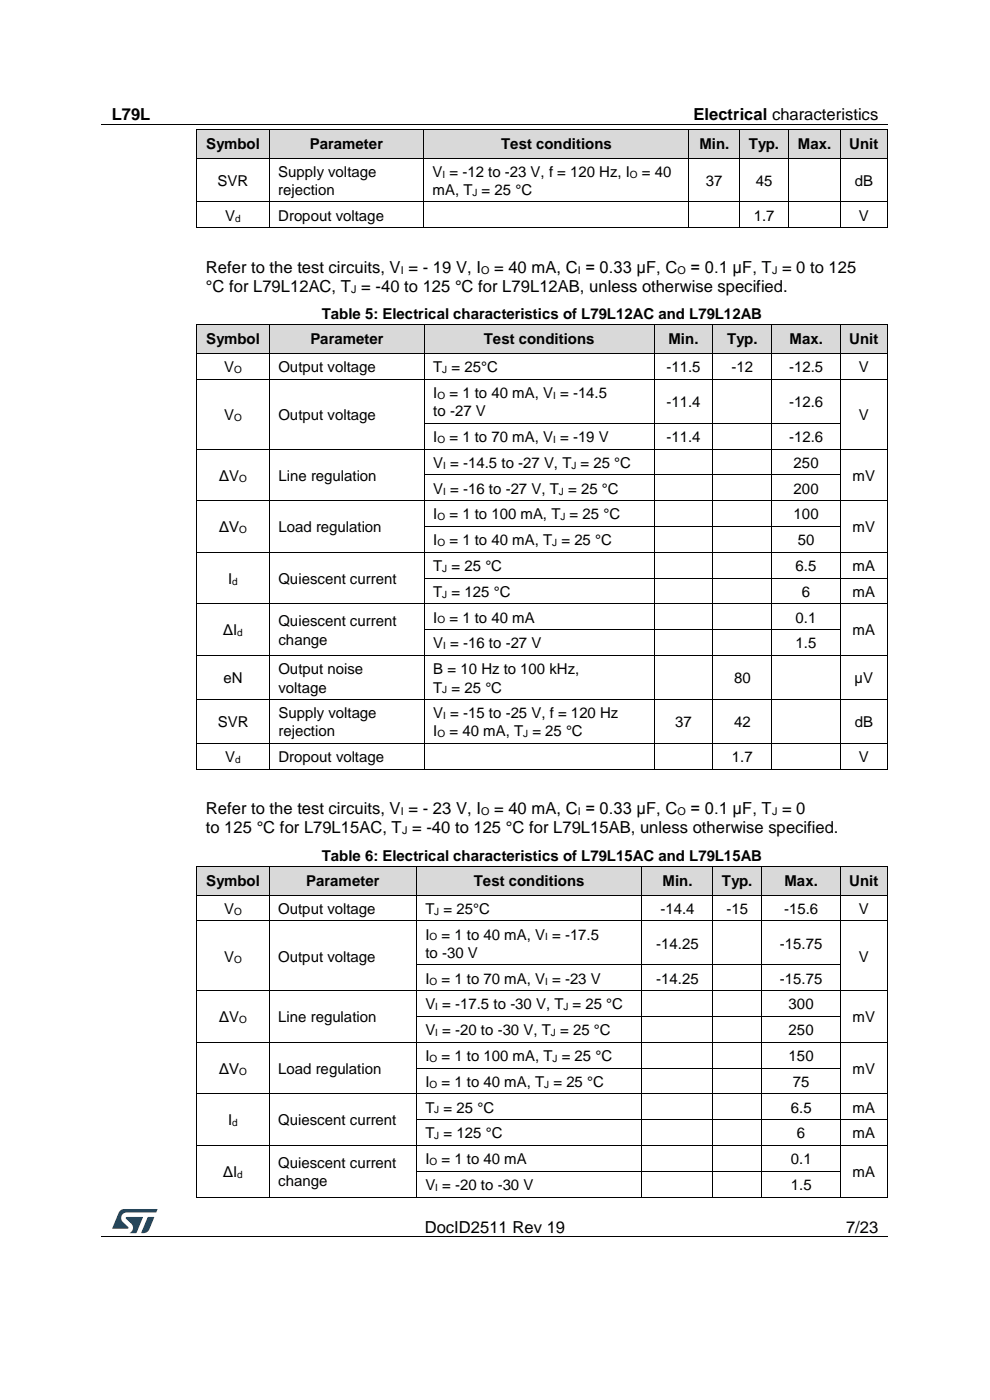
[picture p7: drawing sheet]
<svg xmlns="http://www.w3.org/2000/svg" width="210mm" height="297mm" viewBox="0 0 210 297" stroke-linecap="round" stroke-linejoin="round" font-family="sans-serif">
<path d="M21.5 26.5h166.7M21.5 262.4h166.7" fill="none" stroke="#000" stroke-width=".21"/>
<g fill="#000">
<path d="M104.5 26.4h.2v.1h-.2z" fill-rule="evenodd"/>
<path d="M61.6 262.3h.1v.2h-.1z" fill-rule="evenodd"/>
<path d="M148 262.3h.1v.2h-.1z" fill-rule="evenodd"/>
</g>
<g fill="#005288">
<path d="M25.4 256.9l.6-.4h.4l7 .1-.3 .6h-6.2a1.26 1.26 0 0 0-1.2 1.1 1.26 1.26 0 0 0 .8 1.4l.7 .6v.3l-3.4 .1z"/>
<path d="M31.4 258.2l1.3 .1-1 2.5a1.32 1.32 0 0 1-1.7 .7z"/>
<path d="M26.7 258.2l3.6 .1-1.4 3.3h-1.4a1.35 1.35 0 0 0 .7-1.2 1.35 1.35 0 0 0-.8-1.2l-.7-.6z"/>
</g>
<g fill="#d9d9d9">
<path d="M41.8 27.4h15.3v6.1h-15.3z" fill-rule="evenodd"/>
<path d="M43.7 27.4h11.5v6.1h-11.5z" fill-rule="evenodd"/>
<path d="M57.2 27.4h32.6v6.1h-32.6z" fill-rule="evenodd"/>
<path d="M59 27.4h29v6.1h-29z" fill-rule="evenodd"/>
<path d="M89.9 27.4h56.3v6.1h-56.3z" fill-rule="evenodd"/>
<path d="M91.8 27.4h52.5v6.1h-52.5z" fill-rule="evenodd"/>
<path d="M146.2 27.4h10.7v6.1h-10.7z" fill-rule="evenodd"/>
<path d="M148.1 27.4h6.9v6.1h-6.9z" fill-rule="evenodd"/>
<path d="M157 27.4h10.3v6.1h-10.3z" fill-rule="evenodd"/>
<path d="M158.8 27.4h6.6v6.1h-6.6z" fill-rule="evenodd"/>
<path d="M167.3 27.4h11v6.1h-11z" fill-rule="evenodd"/>
<path d="M169.2 27.4h7.2v6.1h-7.2z" fill-rule="evenodd"/>
<path d="M178.3 27.4h9.9v6.1h-9.9z" fill-rule="evenodd"/>
<path d="M180.2 27.4h6.1v6.1h-6.1z" fill-rule="evenodd"/>
</g>
<g fill="#000">
<path d="M41.7 33.5h.2v.1h-.2z" fill-rule="evenodd"/>
<path d="M41.7 33.5h.2v.1h-.2z" fill-rule="evenodd"/>
<path d="M41.7 27.3l.1 .1z" fill-rule="evenodd"/>
<path d="M41.7 27.3l.1 .1z" fill-rule="evenodd"/>
<path d="M41.9 33.5h.1v.1h-.1z" fill-rule="evenodd"/>
<path d="M57 33.5h.2v.1h-.2z" fill-rule="evenodd"/>
<path d="M57 27.3l.1 .1z" fill-rule="evenodd"/>
<path d="M57.2 33.5h.1v.1h-.1z" fill-rule="evenodd"/>
<path d="M89.8 33.5h.1v.1h-.1z" fill-rule="evenodd"/>
<path d="M89.8 27.3l.1 .1z" fill-rule="evenodd"/>
<path d="M89.9 33.5h.2v.1h-.2z" fill-rule="evenodd"/>
<path d="M146.1 33.5h.1v.1h-.1z" fill-rule="evenodd"/>
<path d="M146.1 27.3l.1 .1z" fill-rule="evenodd"/>
<path d="M146.2 33.5h.2v.1h-.2z" fill-rule="evenodd"/>
<path d="M156.8 33.5h.2v.1h-.2z" fill-rule="evenodd"/>
<path d="M156.9 27.3l.1 .1z" fill-rule="evenodd"/>
<path d="M157 33.5h.2v.1h-.2z" fill-rule="evenodd"/>
<path d="M167.2 33.5h.1v.1h-.1z" fill-rule="evenodd"/>
<path d="M167.2 27.3l.1 .1z" fill-rule="evenodd"/>
<path d="M167.3 33.5h.2v.1h-.2z" fill-rule="evenodd"/>
<path d="M178.2 33.5h.1v.1h-.1z" fill-rule="evenodd"/>
<path d="M178.2 27.3l.1 .1z" fill-rule="evenodd"/>
<path d="M178.3 33.5h.2v.1h-.2z" fill-rule="evenodd"/>
<path d="M188.2 33.5h.1v.1h-.1z" fill-rule="evenodd"/>
<path d="M188.2 33.5h.1v.1h-.1z" fill-rule="evenodd"/>
<path d="M188.2 27.3l.1 .1z" fill-rule="evenodd"/>
<path d="M188.2 27.3l.1 .1z" fill-rule="evenodd"/>
<path d="M41.7 42.8h.2v.1h-.2z" fill-rule="evenodd"/>
<path d="M41.7 48.3h.2v.1h-.2z" fill-rule="evenodd"/>
<path d="M41.7 48.3h.2v.1h-.2z" fill-rule="evenodd"/>
<path d="M57 42.8h.2v.1h-.2z" fill-rule="evenodd"/>
<path d="M57 48.3h.2v.1h-.2z" fill-rule="evenodd"/>
<path d="M89.8 42.8h.1v.1h-.1z" fill-rule="evenodd"/>
<path d="M89.8 48.3h.1v.1h-.1z" fill-rule="evenodd"/>
<path d="M146.1 42.8h.1v.1h-.1z" fill-rule="evenodd"/>
<path d="M146.1 48.3h.1v.1h-.1z" fill-rule="evenodd"/>
<path d="M156.8 42.8h.2v.1h-.2z" fill-rule="evenodd"/>
<path d="M156.8 48.3h.2v.1h-.2z" fill-rule="evenodd"/>
<path d="M167.2 42.8h.1v.1h-.1z" fill-rule="evenodd"/>
<path d="M167.2 48.3h.1v.1h-.1z" fill-rule="evenodd"/>
<path d="M178.2 42.8h.1v.1h-.1z" fill-rule="evenodd"/>
<path d="M178.2 48.3h.1v.1h-.1z" fill-rule="evenodd"/>
<path d="M188.2 42.8h.1v.1h-.1z" fill-rule="evenodd"/>
<path d="M188.2 48.3h.1v.1h-.1z" fill-rule="evenodd"/>
<path d="M188.2 48.3h.1v.1h-.1z" fill-rule="evenodd"/>
</g>
<g fill="none" stroke="#000" stroke-width=".21">
<path d="M41.8 27.4v6.1M41.8 33.6v9.2M41.8 27.4h15.2M42 33.5h15M57.1 33.6v9.2M57.1 27.4v6.1M57.1 27.4h32.7M57.3 33.5h32.5M89.8 27.4v6.1M89.8 33.6v9.2M89.9 27.4h56.2M90.1 33.5h56"/>
<path d="M146.2 27.4v6.1M146.2 33.6v9.2M146.2 27.4h10.7M146.4 33.5h10.4M156.9 33.6v9.2M156.9 27.4v6.1M157 27.4h10.2M157.2 33.5h10M167.3 33.6v9.2M167.3 27.4v6.1M167.3 27.4h10.9M167.5 33.5h10.7"/>
<path d="M178.3 27.4v6.1M178.3 33.6v9.2M178.3 27.4h9.9M178.5 33.5h9.7M188.2 27.4v6.1M188.2 33.6v9.2M41.8 42.9v5.4M41.9 42.8h15.1M41.9 48.4h15.1M57.1 42.9v5.4M57.2 42.8h32.6M57.2 48.4h32.6"/>
<path d="M89.8 42.9v5.4M89.9 42.8h56.2M89.9 48.4h56.2M146.2 42.9v5.4M146.2 42.8h10.6M146.2 48.4h10.6M156.9 42.9v5.4M157 42.8h10.2M157 48.4h10.2M167.3 42.9v5.4M167.3 42.8h10.9M167.3 48.4h10.9"/>
<path d="M178.3 42.9v5.4M178.3 42.8h9.9M178.3 48.4h9.9M188.2 42.9v5.4"/>
</g>
<g fill="#d9d9d9">
<path d="M41.8 68.9h15.3v6h-15.3z" fill-rule="evenodd"/>
<path d="M43.7 68.9h11.6v6h-11.6z" fill-rule="evenodd"/>
<path d="M57.2 68.9h32.8v6h-32.8z" fill-rule="evenodd"/>
<path d="M59.1 68.9h29v6h-29z" fill-rule="evenodd"/>
<path d="M90.1 68.9h48.6v6h-48.6z" fill-rule="evenodd"/>
<path d="M91.9 68.9h44.9v6h-44.9z" fill-rule="evenodd"/>
<path d="M138.8 68.9h12.4v6h-12.4z" fill-rule="evenodd"/>
<path d="M140.7 68.9h8.7v6h-8.7z" fill-rule="evenodd"/>
<path d="M151.3 68.9h12.4v6h-12.4z" fill-rule="evenodd"/>
<path d="M153.2 68.9h8.7v6h-8.7z" fill-rule="evenodd"/>
<path d="M163.8 68.9h14.5v6h-14.5z" fill-rule="evenodd"/>
<path d="M165.7 68.9h10.7v6h-10.7z" fill-rule="evenodd"/>
<path d="M178.3 68.9h9.9v6h-9.9z" fill-rule="evenodd"/>
<path d="M180.2 68.9h6.1v6h-6.1z" fill-rule="evenodd"/>
</g>
<g fill="#000">
<path d="M41.7 74.9h.2v.2h-.2z" fill-rule="evenodd"/>
<path d="M41.7 74.9h.2v.2h-.2z" fill-rule="evenodd"/>
<path d="M41.7 68.8l.1 .1z" fill-rule="evenodd"/>
<path d="M41.7 68.8l.1 .1z" fill-rule="evenodd"/>
<path d="M41.9 74.9h.1v.2h-.1z" fill-rule="evenodd"/>
<path d="M57 74.9h.2v.2h-.2z" fill-rule="evenodd"/>
<path d="M57.1 68.8l.1 .1z" fill-rule="evenodd"/>
<path d="M57.2 74.9h.2v.2h-.2z" fill-rule="evenodd"/>
<path d="M89.9 74.9h.2v.2h-.2z" fill-rule="evenodd"/>
<path d="M90 68.8l.1 .1z" fill-rule="evenodd"/>
<path d="M90.1 74.9h.2v.2h-.2z" fill-rule="evenodd"/>
<path d="M138.7 74.9h.1v.2h-.1z" fill-rule="evenodd"/>
<path d="M138.7 68.8l.1 .1z" fill-rule="evenodd"/>
<path d="M138.8 74.9h.2v.2h-.2z" fill-rule="evenodd"/>
<path d="M151.2 74.9h.1v.2h-.1z" fill-rule="evenodd"/>
<path d="M151.2 68.8l.1 .1z" fill-rule="evenodd"/>
<path d="M151.3 74.9h.2v.2h-.2z" fill-rule="evenodd"/>
<path d="M163.7 74.9h.1v.2h-.1z" fill-rule="evenodd"/>
<path d="M163.7 68.8l.1 .1z" fill-rule="evenodd"/>
<path d="M163.8 74.9h.2v.2h-.2z" fill-rule="evenodd"/>
<path d="M178.2 74.9h.1v.2h-.1z" fill-rule="evenodd"/>
<path d="M178.2 68.8l.1 .1z" fill-rule="evenodd"/>
<path d="M178.3 74.9h.2v.2h-.2z" fill-rule="evenodd"/>
<path d="M188.2 74.9h.1v.2h-.1z" fill-rule="evenodd"/>
<path d="M188.2 74.9h.1v.2h-.1z" fill-rule="evenodd"/>
<path d="M188.2 68.8l.1 .1z" fill-rule="evenodd"/>
<path d="M188.2 68.8l.1 .1z" fill-rule="evenodd"/>
<path d="M41.7 80.4h.2v.2h-.2z" fill-rule="evenodd"/>
<path d="M41.7 89.8h.2v.1h-.2z" fill-rule="evenodd"/>
<path d="M41.7 95.2h.2v.2h-.2z" fill-rule="evenodd"/>
<path d="M57 80.4h.2v.2h-.2z" fill-rule="evenodd"/>
<path d="M57 89.8h.2v.1h-.2z" fill-rule="evenodd"/>
<path d="M57 95.2h.2v.2h-.2z" fill-rule="evenodd"/>
<path d="M89.9 80.4h.2v.2h-.2z" fill-rule="evenodd"/>
<path d="M89.9 89.8h.2v.1h-.2z" fill-rule="evenodd"/>
<path d="M89.9 95.2h.2v.2h-.2z" fill-rule="evenodd"/>
<path d="M138.7 80.4h.1v.2h-.1z" fill-rule="evenodd"/>
<path d="M138.7 89.8h.1v.1h-.1z" fill-rule="evenodd"/>
<path d="M138.7 95.2h.1v.2h-.1z" fill-rule="evenodd"/>
<path d="M151.2 80.4h.1v.2h-.1z" fill-rule="evenodd"/>
<path d="M151.2 89.8h.1v.1h-.1z" fill-rule="evenodd"/>
<path d="M151.2 95.2h.1v.2h-.1z" fill-rule="evenodd"/>
<path d="M163.7 80.4h.1v.2h-.1z" fill-rule="evenodd"/>
<path d="M163.7 89.8h.1v.1h-.1z" fill-rule="evenodd"/>
<path d="M163.7 95.2h.1v.2h-.1z" fill-rule="evenodd"/>
<path d="M178.2 80.4h.1v.2h-.1z" fill-rule="evenodd"/>
<path d="M178.2 89.8h.1v.1h-.1z" fill-rule="evenodd"/>
<path d="M178.2 95.2h.1v.2h-.1z" fill-rule="evenodd"/>
<path d="M188.2 80.4h.1v.2h-.1z" fill-rule="evenodd"/>
<path d="M188.2 89.8h.1v.1h-.1z" fill-rule="evenodd"/>
<path d="M188.2 95.2h.1v.2h-.1z" fill-rule="evenodd"/>
<path d="M41.7 100.7h.2v.2h-.2z" fill-rule="evenodd"/>
<path d="M41.7 106.1h.2v.2h-.2z" fill-rule="evenodd"/>
<path d="M41.7 111.6h.2v.2h-.2z" fill-rule="evenodd"/>
<path d="M41.7 117.1h.2v.1h-.2z" fill-rule="evenodd"/>
<path d="M57 100.7h.2v.2h-.2z" fill-rule="evenodd"/>
<path d="M57 106.1h.2v.2h-.2z" fill-rule="evenodd"/>
<path d="M57 111.6h.2v.2h-.2z" fill-rule="evenodd"/>
<path d="M57 117.1h.2v.1h-.2z" fill-rule="evenodd"/>
<path d="M89.9 100.7h.2v.2h-.2z" fill-rule="evenodd"/>
<path d="M89.9 106.1h.2v.2h-.2z" fill-rule="evenodd"/>
<path d="M89.9 111.6h.2v.2h-.2z" fill-rule="evenodd"/>
<path d="M89.9 117.1h.2v.1h-.2z" fill-rule="evenodd"/>
<path d="M138.7 100.7h.1v.2h-.1z" fill-rule="evenodd"/>
<path d="M138.7 106.1h.1v.2h-.1z" fill-rule="evenodd"/>
<path d="M138.7 111.6h.1v.2h-.1z" fill-rule="evenodd"/>
<path d="M138.7 117.1h.1v.1h-.1z" fill-rule="evenodd"/>
<path d="M151.2 100.7h.1v.2h-.1z" fill-rule="evenodd"/>
<path d="M151.2 106.1h.1v.2h-.1z" fill-rule="evenodd"/>
<path d="M151.2 111.6h.1v.2h-.1z" fill-rule="evenodd"/>
<path d="M151.2 117.1h.1v.1h-.1z" fill-rule="evenodd"/>
<path d="M163.7 100.7h.1v.2h-.1z" fill-rule="evenodd"/>
<path d="M163.7 106.1h.1v.2h-.1z" fill-rule="evenodd"/>
<path d="M163.7 111.6h.1v.2h-.1z" fill-rule="evenodd"/>
<path d="M163.7 117.1h.1v.1h-.1z" fill-rule="evenodd"/>
<path d="M178.2 100.7h.1v.2h-.1z" fill-rule="evenodd"/>
<path d="M178.2 106.1h.1v.2h-.1z" fill-rule="evenodd"/>
<path d="M178.2 111.6h.1v.2h-.1z" fill-rule="evenodd"/>
<path d="M178.2 117.1h.1v.1h-.1z" fill-rule="evenodd"/>
<path d="M188.2 100.7h.1v.2h-.1z" fill-rule="evenodd"/>
<path d="M188.2 106.1h.1v.2h-.1z" fill-rule="evenodd"/>
<path d="M188.2 111.6h.1v.2h-.1z" fill-rule="evenodd"/>
<path d="M188.2 117.1h.1v.1h-.1z" fill-rule="evenodd"/>
<path d="M41.7 122.6h.2v.1h-.2z" fill-rule="evenodd"/>
<path d="M41.7 128h.2v.2h-.2z" fill-rule="evenodd"/>
<path d="M41.7 133.5h.2v.2h-.2z" fill-rule="evenodd"/>
<path d="M41.7 139h.2v.1h-.2z" fill-rule="evenodd"/>
<path d="M57 122.6h.2v.1h-.2z" fill-rule="evenodd"/>
<path d="M57 128h.2v.2h-.2z" fill-rule="evenodd"/>
<path d="M57 133.5h.2v.2h-.2z" fill-rule="evenodd"/>
<path d="M57 139h.2v.1h-.2z" fill-rule="evenodd"/>
<path d="M89.9 122.6h.2v.1h-.2z" fill-rule="evenodd"/>
<path d="M89.9 128h.2v.2h-.2z" fill-rule="evenodd"/>
<path d="M89.9 133.5h.2v.2h-.2z" fill-rule="evenodd"/>
<path d="M89.9 139h.2v.1h-.2z" fill-rule="evenodd"/>
<path d="M138.7 122.6h.1v.1h-.1z" fill-rule="evenodd"/>
<path d="M138.7 128h.1v.2h-.1z" fill-rule="evenodd"/>
<path d="M138.7 133.5h.1v.2h-.1z" fill-rule="evenodd"/>
<path d="M138.7 139h.1v.1h-.1z" fill-rule="evenodd"/>
<path d="M151.2 122.6h.1v.1h-.1z" fill-rule="evenodd"/>
<path d="M151.2 128h.1v.2h-.1z" fill-rule="evenodd"/>
<path d="M151.2 133.5h.1v.2h-.1z" fill-rule="evenodd"/>
<path d="M151.2 139h.1v.1h-.1z" fill-rule="evenodd"/>
<path d="M163.7 122.6h.1v.1h-.1z" fill-rule="evenodd"/>
<path d="M163.7 128h.1v.2h-.1z" fill-rule="evenodd"/>
<path d="M163.7 133.5h.1v.2h-.1z" fill-rule="evenodd"/>
<path d="M163.7 139h.1v.1h-.1z" fill-rule="evenodd"/>
<path d="M178.2 122.6h.1v.1h-.1z" fill-rule="evenodd"/>
<path d="M178.2 128h.1v.2h-.1z" fill-rule="evenodd"/>
<path d="M178.2 133.5h.1v.2h-.1z" fill-rule="evenodd"/>
<path d="M178.2 139h.1v.1h-.1z" fill-rule="evenodd"/>
<path d="M188.2 122.6h.1v.1h-.1z" fill-rule="evenodd"/>
<path d="M188.2 128h.1v.2h-.1z" fill-rule="evenodd"/>
<path d="M188.2 133.5h.1v.2h-.1z" fill-rule="evenodd"/>
<path d="M188.2 139h.1v.1h-.1z" fill-rule="evenodd"/>
<path d="M41.7 148.3h.2v.2h-.2z" fill-rule="evenodd"/>
<path d="M41.7 157.7h.2v.1h-.2z" fill-rule="evenodd"/>
<path d="M57 148.3h.2v.2h-.2z" fill-rule="evenodd"/>
<path d="M57 157.7h.2v.1h-.2z" fill-rule="evenodd"/>
<path d="M89.9 148.3h.2v.2h-.2z" fill-rule="evenodd"/>
<path d="M89.9 157.7h.2v.1h-.2z" fill-rule="evenodd"/>
<path d="M138.7 148.3h.1v.2h-.1z" fill-rule="evenodd"/>
<path d="M138.7 157.7h.1v.1h-.1z" fill-rule="evenodd"/>
<path d="M151.2 148.3h.1v.2h-.1z" fill-rule="evenodd"/>
<path d="M151.2 157.7h.1v.1h-.1z" fill-rule="evenodd"/>
<path d="M163.7 148.3h.1v.2h-.1z" fill-rule="evenodd"/>
<path d="M163.7 157.7h.1v.1h-.1z" fill-rule="evenodd"/>
<path d="M178.2 148.3h.1v.2h-.1z" fill-rule="evenodd"/>
<path d="M178.2 157.7h.1v.1h-.1z" fill-rule="evenodd"/>
<path d="M188.2 148.3h.1v.2h-.1z" fill-rule="evenodd"/>
<path d="M188.2 157.7h.1v.1h-.1z" fill-rule="evenodd"/>
<path d="M41.7 163.1h.2v.2h-.2z" fill-rule="evenodd"/>
<path d="M41.7 163.1h.2v.2h-.2z" fill-rule="evenodd"/>
<path d="M57 163.1h.2v.2h-.2z" fill-rule="evenodd"/>
<path d="M89.9 163.1h.2v.2h-.2z" fill-rule="evenodd"/>
<path d="M138.7 163.1h.1v.2h-.1z" fill-rule="evenodd"/>
<path d="M151.2 163.1h.1v.2h-.1z" fill-rule="evenodd"/>
<path d="M163.7 163.1h.1v.2h-.1z" fill-rule="evenodd"/>
<path d="M178.2 163.1h.1v.2h-.1z" fill-rule="evenodd"/>
<path d="M188.2 163.1h.1v.2h-.1z" fill-rule="evenodd"/>
<path d="M188.2 163.1h.1v.2h-.1z" fill-rule="evenodd"/>
</g>
<g fill="none" stroke="#000" stroke-width=".21">
<path d="M41.8 68.9v6M41.8 75.1v5.3M41.8 68.9h15.3M42 75h15M57.1 68.9v6M57.1 75.1v5.3M57.2 68.9h32.8M57.4 75h32.5M90 75.1v5.3M90 68.9v6M90.1 68.9h48.6M90.3 75h48.4"/>
<path d="M138.8 68.9v6M138.8 75.1v5.3M138.8 68.9h12.4M139 75h12.2M151.2 68.9v6M151.2 75.1v5.3M151.3 68.9h12.4M151.5 75h12.2M163.7 68.9v6M163.7 75.1v5.3M163.8 68.9h14.4M164 75h14.2"/>
<path d="M178.3 68.9v6M178.3 75.1v5.3M178.3 68.9h9.9M178.5 75h9.7M188.2 68.9v6M188.2 75.1v5.3M41.8 80.6v9.2M41.8 89.9v5.3M41.8 95.4v5.3M41.9 80.5h15.1M41.9 95.3h15.1M57.1 80.6v9.2"/>
<path d="M57.1 89.9v5.3M57.1 95.4v5.3M57.2 80.5h32.7M57.2 95.3h32.7M90 80.6v9.2M90 89.9v5.3M90 95.4v5.3M90.1 80.5h48.6M90.1 89.8h48.6M90.1 95.3h48.6M138.8 80.6v9.2M138.8 89.9v5.3"/>
<path d="M138.8 95.4v5.3M138.8 80.5h12.4M138.8 89.8h12.4M138.8 95.3h12.4M151.2 80.6v9.2M151.2 89.9v5.3M151.2 95.4v5.3M151.3 80.5h12.4M151.3 89.8h12.4M151.3 95.3h12.4M163.7 80.6v9.2M163.7 89.9v5.3"/>
<path d="M163.7 95.4v5.3M163.8 80.5h14.4M163.8 89.8h14.4M163.8 95.3h14.4M178.3 80.6v9.2M178.3 89.9v5.3M178.3 95.4v5.3M178.3 80.5h9.9M178.3 95.3h9.9M188.2 80.6v9.2M188.2 89.9v5.3M188.2 95.4v5.3"/>
<path d="M41.8 100.9v5.2M41.8 106.3v5.3M41.8 111.8v5.3M41.8 117.2v5.4M41.9 106.2h15.1M41.9 117.2h15.1M57.1 100.9v5.2M57.1 106.3v5.3M57.1 111.8v5.3M57.1 117.2v5.4M57.2 106.2h32.7M57.2 117.2h32.7"/>
<path d="M90 100.9v5.2M90 106.3v5.3M90 111.8v5.3M90 117.2v5.4M90.1 100.8h48.6M90.1 106.2h48.6M90.1 111.7h48.6M90.1 117.2h48.6M138.8 100.9v5.2M138.8 106.3v5.3M138.8 111.8v5.3M138.8 117.2v5.4"/>
<path d="M138.8 100.8h12.4M138.8 106.2h12.4M138.8 111.7h12.4M138.8 117.2h12.4M151.2 100.9v5.2M151.2 106.3v5.3M151.2 111.8v5.3M151.2 117.2v5.4M151.3 100.8h12.4M151.3 106.2h12.4M151.3 111.7h12.4M151.3 117.2h12.4"/>
<path d="M163.7 100.9v5.2M163.7 106.3v5.3M163.7 111.8v5.3M163.7 117.2v5.4M163.8 100.8h14.4M163.8 106.2h14.4M163.8 111.7h14.4M163.8 117.2h14.4M178.3 100.9v5.2M178.3 106.3v5.3M178.3 111.8v5.3M178.3 117.2v5.4"/>
<path d="M178.3 106.2h9.9M178.3 117.2h9.9M188.2 100.9v5.2M188.2 106.3v5.3M188.2 111.8v5.3M188.2 117.2v5.4M41.8 122.7v5.3M41.8 128.2v5.3M41.8 133.7v5.3M41.8 139.1v9.2M41.9 128.1h15.1M41.9 139h15.1"/>
<path d="M57.1 122.7v5.3M57.1 128.2v5.3M57.1 133.7v5.3M57.1 139.1v9.2M57.2 128.1h32.7M57.2 139h32.7M90 122.7v5.3M90 128.2v5.3M90 133.7v5.3M90 139.1v9.2M90.1 122.7h48.6M90.1 128.1h48.6"/>
<path d="M90.1 133.6h48.6M90.1 139h48.6M138.8 122.7v5.3M138.8 128.2v5.3M138.8 133.7v5.3M138.8 139.1v9.2M138.8 122.7h12.4M138.8 128.1h12.4M138.8 133.6h12.4M138.8 139h12.4M151.2 122.7v5.3M151.2 128.2v5.3"/>
<path d="M151.2 133.7v5.3M151.2 139.1v9.2M151.3 122.7h12.4M151.3 128.1h12.4M151.3 133.6h12.4M151.3 139h12.4M163.7 122.7v5.3M163.7 128.2v5.3M163.7 133.7v5.3M163.7 139.1v9.2M163.8 122.7h14.4M163.8 128.1h14.4"/>
<path d="M163.8 133.6h14.4M163.8 139h14.4M178.3 122.7v5.3M178.3 128.2v5.3M178.3 133.7v5.3M178.3 139.1v9.2M178.3 122.7h9.9M178.3 128.1h9.9M178.3 139h9.9M188.2 122.7v5.3M188.2 128.2v5.3M188.2 133.7v5.3"/>
<path d="M188.2 139.1v9.2M41.8 148.5v9.2M41.8 157.8v5.3M41.9 148.4h15.1M41.9 157.8h15.1M57.1 148.5v9.2M57.1 157.8v5.3M57.2 148.4h32.7M57.2 157.8h32.7M90 148.5v9.2M90 157.8v5.3M90.1 148.4h48.6"/>
<path d="M90.1 157.8h48.6M138.8 148.5v9.2M138.8 157.8v5.3M138.8 148.4h12.4M138.8 157.8h12.4M151.2 148.5v9.2M151.2 157.8v5.3M151.3 148.4h12.4M151.3 157.8h12.4M163.7 148.5v9.2M163.7 157.8v5.3M163.8 148.4h14.4"/>
<path d="M163.8 157.8h14.4M178.3 148.5v9.2M178.3 157.8v5.3M178.3 148.4h9.9M178.3 157.8h9.9M188.2 148.5v9.2M188.2 157.8v5.3M41.9 163.2h15.1M57.2 163.2h32.7M90.1 163.2h48.6M138.8 163.2h12.4M151.3 163.2h12.4"/>
<path d="M163.8 163.2h14.4M178.3 163.2h9.9"/>
</g>
<g fill="#d9d9d9">
<path d="M41.8 183.8h15.3v6h-15.3z" fill-rule="evenodd"/>
<path d="M43.7 183.8h11.5v6h-11.5z" fill-rule="evenodd"/>
<path d="M57.2 183.8h31.1v6h-31.1z" fill-rule="evenodd"/>
<path d="M59 183.8h27.4v6h-27.4z" fill-rule="evenodd"/>
<path d="M88.4 183.8h47.8v6h-47.8z" fill-rule="evenodd"/>
<path d="M90.2 183.8h44.1v6h-44.1z" fill-rule="evenodd"/>
<path d="M136.3 183.8h14.9v6h-14.9z" fill-rule="evenodd"/>
<path d="M138.1 183.8h11.2v6h-11.2z" fill-rule="evenodd"/>
<path d="M151.2 183.8h10.4v6h-10.4z" fill-rule="evenodd"/>
<path d="M153.1 183.8h6.6v6h-6.6z" fill-rule="evenodd"/>
<path d="M161.7 183.8h16.6v6h-16.6z" fill-rule="evenodd"/>
<path d="M163.5 183.8h12.9v6h-12.9z" fill-rule="evenodd"/>
<path d="M178.3 183.8h9.9v6h-9.9z" fill-rule="evenodd"/>
<path d="M180.2 183.8h6.1v6h-6.1z" fill-rule="evenodd"/>
</g>
<g fill="#000">
<path d="M41.7 189.8h.2v.2h-.2z" fill-rule="evenodd"/>
<path d="M41.7 189.8h.2v.2h-.2z" fill-rule="evenodd"/>
<path d="M41.7 195.3h.2v.1h-.2z" fill-rule="evenodd"/>
<path d="M41.7 183.7l.1 .1z" fill-rule="evenodd"/>
<path d="M41.7 183.7l.1 .1z" fill-rule="evenodd"/>
<path d="M41.9 189.8h.1v.2h-.1z" fill-rule="evenodd"/>
<path d="M57 189.8h.2v.2h-.2z" fill-rule="evenodd"/>
<path d="M57 195.3h.2v.1h-.2z" fill-rule="evenodd"/>
<path d="M57 183.7l.1 .1z" fill-rule="evenodd"/>
<path d="M57.2 189.8h.1v.2h-.1z" fill-rule="evenodd"/>
<path d="M88.2 189.8h.2v.2h-.2z" fill-rule="evenodd"/>
<path d="M88.2 195.3h.2v.1h-.2z" fill-rule="evenodd"/>
<path d="M88.3 183.7l.1 .1z" fill-rule="evenodd"/>
<path d="M88.4 189.8h.2v.2h-.2z" fill-rule="evenodd"/>
<path d="M136.1 189.8h.2v.2h-.2z" fill-rule="evenodd"/>
<path d="M136.1 195.3h.2v.1h-.2z" fill-rule="evenodd"/>
<path d="M136.1 183.7l.1 .1z" fill-rule="evenodd"/>
<path d="M136.3 189.8h.1v.2h-.1z" fill-rule="evenodd"/>
<path d="M151.1 189.8h.2v.2h-.2z" fill-rule="evenodd"/>
<path d="M151.1 195.3h.2v.1h-.2z" fill-rule="evenodd"/>
<path d="M151.2 183.7v.1z" fill-rule="evenodd"/>
<path d="M151.3 189.8h.2v.2h-.2z" fill-rule="evenodd"/>
<path d="M161.5 189.8h.2v.2h-.2z" fill-rule="evenodd"/>
<path d="M161.5 195.3h.2v.1h-.2z" fill-rule="evenodd"/>
<path d="M161.5 183.7l.1 .1z" fill-rule="evenodd"/>
<path d="M161.7 189.8h.1v.2h-.1z" fill-rule="evenodd"/>
<path d="M178.2 189.8h.1v.2h-.1z" fill-rule="evenodd"/>
<path d="M178.2 195.3h.1v.1h-.1z" fill-rule="evenodd"/>
<path d="M178.2 183.7l.1 .1z" fill-rule="evenodd"/>
<path d="M178.3 189.8h.2v.2h-.2z" fill-rule="evenodd"/>
<path d="M188.2 189.8h.1v.2h-.1z" fill-rule="evenodd"/>
<path d="M188.2 189.8h.1v.2h-.1z" fill-rule="evenodd"/>
<path d="M188.2 195.3h.1v.1h-.1z" fill-rule="evenodd"/>
<path d="M188.2 183.7l.1 .1z" fill-rule="evenodd"/>
<path d="M188.2 183.7l.1 .1z" fill-rule="evenodd"/>
<path d="M41.7 204.6h.2v.2h-.2z" fill-rule="evenodd"/>
<path d="M41.7 210.1h.2v.2h-.2z" fill-rule="evenodd"/>
<path d="M41.7 215.6h.2v.1h-.2z" fill-rule="evenodd"/>
<path d="M57 204.6h.2v.2h-.2z" fill-rule="evenodd"/>
<path d="M57 210.1h.2v.2h-.2z" fill-rule="evenodd"/>
<path d="M57 215.6h.2v.1h-.2z" fill-rule="evenodd"/>
<path d="M88.2 204.6h.2v.2h-.2z" fill-rule="evenodd"/>
<path d="M88.2 210.1h.2v.2h-.2z" fill-rule="evenodd"/>
<path d="M88.2 215.6h.2v.1h-.2z" fill-rule="evenodd"/>
<path d="M136.1 204.6h.2v.2h-.2z" fill-rule="evenodd"/>
<path d="M136.1 210.1h.2v.2h-.2z" fill-rule="evenodd"/>
<path d="M136.1 215.6h.2v.1h-.2z" fill-rule="evenodd"/>
<path d="M151.1 204.6h.2v.2h-.2z" fill-rule="evenodd"/>
<path d="M151.1 210.1h.2v.2h-.2z" fill-rule="evenodd"/>
<path d="M151.1 215.6h.2v.1h-.2z" fill-rule="evenodd"/>
<path d="M161.5 204.6h.2v.2h-.2z" fill-rule="evenodd"/>
<path d="M161.5 210.1h.2v.2h-.2z" fill-rule="evenodd"/>
<path d="M161.5 215.6h.2v.1h-.2z" fill-rule="evenodd"/>
<path d="M178.2 204.6h.1v.2h-.1z" fill-rule="evenodd"/>
<path d="M178.2 210.1h.1v.2h-.1z" fill-rule="evenodd"/>
<path d="M178.2 215.6h.1v.1h-.1z" fill-rule="evenodd"/>
<path d="M188.2 204.6h.1v.2h-.1z" fill-rule="evenodd"/>
<path d="M188.2 210.1h.1v.2h-.1z" fill-rule="evenodd"/>
<path d="M188.2 215.6h.1v.1h-.1z" fill-rule="evenodd"/>
<path d="M41.7 221h.2v.2h-.2z" fill-rule="evenodd"/>
<path d="M41.7 226.5h.2v.2h-.2z" fill-rule="evenodd"/>
<path d="M41.7 232h.2v.1h-.2z" fill-rule="evenodd"/>
<path d="M41.7 237.4h.2v.2h-.2z" fill-rule="evenodd"/>
<path d="M57 221h.2v.2h-.2z" fill-rule="evenodd"/>
<path d="M57 226.5h.2v.2h-.2z" fill-rule="evenodd"/>
<path d="M57 232h.2v.1h-.2z" fill-rule="evenodd"/>
<path d="M57 237.4h.2v.2h-.2z" fill-rule="evenodd"/>
<path d="M88.2 221h.2v.2h-.2z" fill-rule="evenodd"/>
<path d="M88.2 226.5h.2v.2h-.2z" fill-rule="evenodd"/>
<path d="M88.2 232h.2v.1h-.2z" fill-rule="evenodd"/>
<path d="M88.2 237.4h.2v.2h-.2z" fill-rule="evenodd"/>
<path d="M136.1 221h.2v.2h-.2z" fill-rule="evenodd"/>
<path d="M136.1 226.5h.2v.2h-.2z" fill-rule="evenodd"/>
<path d="M136.1 232h.2v.1h-.2z" fill-rule="evenodd"/>
<path d="M136.1 237.4h.2v.2h-.2z" fill-rule="evenodd"/>
<path d="M151.1 221h.2v.2h-.2z" fill-rule="evenodd"/>
<path d="M151.1 226.5h.2v.2h-.2z" fill-rule="evenodd"/>
<path d="M151.1 232h.2v.1h-.2z" fill-rule="evenodd"/>
<path d="M151.1 237.4h.2v.2h-.2z" fill-rule="evenodd"/>
<path d="M161.5 221h.2v.2h-.2z" fill-rule="evenodd"/>
<path d="M161.5 226.5h.2v.2h-.2z" fill-rule="evenodd"/>
<path d="M161.5 232h.2v.1h-.2z" fill-rule="evenodd"/>
<path d="M161.5 237.4h.2v.2h-.2z" fill-rule="evenodd"/>
<path d="M178.2 221h.1v.2h-.1z" fill-rule="evenodd"/>
<path d="M178.2 226.5h.1v.2h-.1z" fill-rule="evenodd"/>
<path d="M178.2 232h.1v.1h-.1z" fill-rule="evenodd"/>
<path d="M178.2 237.4h.1v.2h-.1z" fill-rule="evenodd"/>
<path d="M188.2 221h.1v.2h-.1z" fill-rule="evenodd"/>
<path d="M188.2 226.5h.1v.2h-.1z" fill-rule="evenodd"/>
<path d="M188.2 232h.1v.1h-.1z" fill-rule="evenodd"/>
<path d="M188.2 237.4h.1v.2h-.1z" fill-rule="evenodd"/>
<path d="M41.7 242.9h.2v.2h-.2z" fill-rule="evenodd"/>
<path d="M41.7 248.4h.2v.1h-.2z" fill-rule="evenodd"/>
<path d="M41.7 253.9h.2v.1h-.2z" fill-rule="evenodd"/>
<path d="M41.7 253.9h.2v.1h-.2z" fill-rule="evenodd"/>
<path d="M57 242.9h.2v.2h-.2z" fill-rule="evenodd"/>
<path d="M57 248.4h.2v.1h-.2z" fill-rule="evenodd"/>
<path d="M57 253.9h.2v.1h-.2z" fill-rule="evenodd"/>
<path d="M88.2 242.9h.2v.2h-.2z" fill-rule="evenodd"/>
<path d="M88.2 248.4h.2v.1h-.2z" fill-rule="evenodd"/>
<path d="M88.2 253.9h.2v.1h-.2z" fill-rule="evenodd"/>
<path d="M136.1 242.9h.2v.2h-.2z" fill-rule="evenodd"/>
<path d="M136.1 248.4h.2v.1h-.2z" fill-rule="evenodd"/>
<path d="M136.1 253.9h.2v.1h-.2z" fill-rule="evenodd"/>
<path d="M151.1 242.9h.2v.2h-.2z" fill-rule="evenodd"/>
<path d="M151.1 248.4h.2v.1h-.2z" fill-rule="evenodd"/>
<path d="M151.1 253.9h.2v.1h-.2z" fill-rule="evenodd"/>
<path d="M161.5 242.9h.2v.2h-.2z" fill-rule="evenodd"/>
<path d="M161.5 248.4h.2v.1h-.2z" fill-rule="evenodd"/>
<path d="M161.5 253.9h.2v.1h-.2z" fill-rule="evenodd"/>
<path d="M178.2 242.9h.1v.2h-.1z" fill-rule="evenodd"/>
<path d="M178.2 248.4h.1v.1h-.1z" fill-rule="evenodd"/>
<path d="M178.2 253.9h.1v.1h-.1z" fill-rule="evenodd"/>
<path d="M188.2 242.9h.1v.2h-.1z" fill-rule="evenodd"/>
<path d="M188.2 248.4h.1v.1h-.1z" fill-rule="evenodd"/>
<path d="M188.2 253.9h.1v.1h-.1z" fill-rule="evenodd"/>
<path d="M188.2 253.9h.1v.1h-.1z" fill-rule="evenodd"/>
</g>
<g fill="none" stroke="#000" stroke-width=".21">
<path d="M41.8 183.8v6M41.8 190v5.3M41.8 195.4v9.2M41.8 183.8h15.2M41.9 195.4h15.1M42 189.9h15M57.1 190v5.3M57.1 195.4v9.2M57.1 183.8v6M57.1 183.8h31.2M57.2 195.4h31M57.3 189.9h30.9"/>
<path d="M88.3 183.8v6M88.3 190v5.3M88.3 195.4v9.2M88.4 183.8h47.7M88.4 195.4h47.7M88.6 189.9h47.5M136.2 183.8v6M136.2 190v5.3M136.2 195.4v9.2M136.2 183.8h15M136.3 195.4h14.8M136.4 189.9h14.7"/>
<path d="M151.2 183.8v6M151.2 190v5.3M151.2 195.4v9.2M151.2 183.8h10.3M151.3 195.4h10.2M151.5 189.9h10M161.6 183.8v6M161.6 190v5.3M161.6 195.4v9.2M161.6 183.8h16.6M161.7 195.4h16.5M161.8 189.9h16.4"/>
<path d="M178.3 183.8v6M178.3 190v5.3M178.3 195.4v9.2M178.3 183.8h9.9M178.3 195.4h9.9M178.5 189.9h9.7M188.2 183.8v6M188.2 190v5.3M188.2 195.4v9.2M41.8 204.8v5.3M41.8 210.3v5.3M41.8 215.7v5.3"/>
<path d="M41.9 210.2h15.1M57.1 204.8v5.3M57.1 210.3v5.3M57.1 215.7v5.3M57.2 210.2h31M88.3 204.8v5.3M88.3 210.3v5.3M88.3 215.7v5.3M88.4 204.7h47.7M88.4 210.2h47.7M88.4 215.6h47.7M136.2 204.8v5.3"/>
<path d="M136.2 210.3v5.3M136.2 215.7v5.3M136.3 204.7h14.8M136.3 210.2h14.8M136.3 215.6h14.8M151.2 204.8v5.3M151.2 210.3v5.3M151.2 215.7v5.3M151.3 204.7h10.2M151.3 210.2h10.2M151.3 215.6h10.2M161.6 204.8v5.3"/>
<path d="M161.6 210.3v5.3M161.6 215.7v5.3M161.7 204.7h16.5M161.7 210.2h16.5M161.7 215.6h16.5M178.3 204.8v5.3M178.3 210.3v5.3M178.3 215.7v5.3M178.3 210.2h9.9M188.2 204.8v5.3M188.2 210.3v5.3M188.2 215.7v5.3"/>
<path d="M41.8 221.2v5.3M41.8 226.7v5.3M41.8 232.1v5.3M41.8 237.6v5.3M41.9 221.1h15.1M41.9 232.1h15.1M57.1 221.2v5.3M57.1 226.7v5.3M57.1 232.1v5.3M57.1 237.6v5.3M57.2 221.1h31M57.2 232.1h31"/>
<path d="M88.3 221.2v5.3M88.3 226.7v5.3M88.3 232.1v5.3M88.3 237.6v5.3M88.4 221.1h47.7M88.4 226.6h47.7M88.4 232.1h47.7M88.4 237.5h47.7M136.2 221.2v5.3M136.2 226.7v5.3M136.2 232.1v5.3M136.2 237.6v5.3"/>
<path d="M136.3 221.1h14.8M136.3 226.6h14.8M136.3 232.1h14.8M136.3 237.5h14.8M151.2 221.2v5.3M151.2 226.7v5.3M151.2 232.1v5.3M151.2 237.6v5.3M151.3 221.1h10.2M151.3 226.6h10.2M151.3 232.1h10.2M151.3 237.5h10.2"/>
<path d="M161.6 221.2v5.3M161.6 226.7v5.3M161.6 232.1v5.3M161.6 237.6v5.3M161.7 221.1h16.5M161.7 226.6h16.5M161.7 232.1h16.5M161.7 237.5h16.5M178.3 221.2v5.3M178.3 226.7v5.3M178.3 232.1v5.3M178.3 237.6v5.3"/>
<path d="M178.3 221.1h9.9M178.3 232.1h9.9M178.3 237.5h9.9M188.2 221.2v5.3M188.2 226.7v5.3M188.2 232.1v5.3M188.2 237.6v5.3M41.8 243.1v5.3M41.8 248.5v5.4M41.9 243h15.1M41.9 254h15.1M57.1 243.1v5.3"/>
<path d="M57.1 248.5v5.4M57.2 243h31M57.2 254h31M88.3 243.1v5.3M88.3 248.5v5.4M88.4 243h47.7M88.4 248.4h47.7M88.4 254h47.7M136.2 243.1v5.3M136.2 248.5v5.4M136.3 243h14.8M136.3 248.4h14.8"/>
<path d="M136.3 254h14.8M151.2 243.1v5.3M151.2 248.5v5.4M151.3 243h10.2M151.3 248.4h10.2M151.3 254h10.2M161.6 243.1v5.3M161.6 248.5v5.4M161.7 243h16.5M161.7 248.4h16.5M161.7 254h16.5M178.3 243.1v5.3"/>
<path d="M178.3 248.5v5.4M178.3 243h9.9M178.3 254h9.9M188.2 243.1v5.3M188.2 248.5v5.4"/>
</g>
<g font-size="3.5">
<text x="23.7" y="25.5">L79L</text>
<text x="147.1" y="25.5">Electrical characteristics</text>
<text x="43.7" y="57.9">Refer to the test circuits, V = - 19 V, I</text>
<text x="104.8" y="57.9">= 40 mA, C = 0.33 μF, C</text>
<text x="146.5" y="57.9">= 0.1 μF, T = 0 to 125</text>
<text x="43.7" y="61.9">°C for L79L12AC, T = -40 to 125 °C for L79L12AB, unless otherwise specified.</text>
<text x="43.7" y="172.7">Refer to the test circuits, V = - 23 V, I</text>
<text x="104.8" y="172.7">= 40 mA, C = 0.33 μF, C</text>
<text x="146.5" y="172.7">= 0.1 μF, T = 0</text>
<text x="43.7" y="176.8">to 125 °C for L79L15AC, T = -40 to 125 °C for L79L15AB, unless otherwise specified.</text>
<text x="90.1" y="261.5">DocID2511 Rev 19</text>
<text x="179.5" y="261.5">7/23</text>
</g>
<g font-size="3.2">
<text x="43.7" y="31.6">Symbol</text>
<text x="65.7" y="31.6">Parameter</text>
<text x="106.3" y="31.6">Test conditions</text>
<text x="148.4" y="31.6">Min.</text>
<text x="158.8" y="31.6">Typ.</text>
<text x="169.2" y="31.6">Max.</text>
<text x="180.2" y="31.6">Unit</text>
<text x="46.2" y="39.5">SVR</text>
<text x="59" y="37.5">Supply voltage</text>
<text x="59" y="41.4">rejection</text>
<text x="91.8" y="37.5">V = -12 to -23 V, f = 120 Hz, I</text>
<text x="91.8" y="41.4">mA, T = 25 °C</text>
<text x="136.2" y="37.5">= 40</text>
<text x="149.8" y="39.5">37</text>
<text x="160.4" y="39.5">45</text>
<text x="181.3" y="39.5">dB</text>
<text x="47.8" y="46.9">V</text>
<text x="59" y="46.9">Dropout voltage</text>
<text x="159.9" y="46.9">1.7</text>
<text x="182.2" y="46.9">V</text>
<text x="68.3" y="67.7">Table 5: Electrical characteristics of L79L12AC and L79L12AB</text>
<text x="43.7" y="73.1">Symbol</text>
<text x="65.8" y="73.1">Parameter</text>
<text x="102.6" y="73.1">Test conditions</text>
<text x="141.8" y="73.1">Min.</text>
<text x="154.2" y="73.1">Typ.</text>
<text x="167.5" y="73.1">Max.</text>
<text x="180.2" y="73.1">Unit</text>
<text x="47.5" y="79">V</text>
<text x="59.1" y="79">Output voltage</text>
<text x="91.9" y="79">T = 25°C</text>
<text x="141.4" y="79">-11.5</text>
<text x="155.2" y="79">-12</text>
<text x="167.4" y="79">-12.5</text>
<text x="182.2" y="79">V</text>
<text x="47.5" y="89.1">V</text>
<text x="59.1" y="89.1">Output voltage</text>
<text x="91.9" y="84.5">I</text>
<text x="91.9" y="88.3">to -27 V</text>
<text x="95.4" y="84.5">= 1 to 40 mA, V = -14.5</text>
<text x="141.4" y="86.4">-11.4</text>
<text x="167.4" y="86.4">-12.6</text>
<text x="182.2" y="89.1">V</text>
<text x="91.9" y="93.8">I</text>
<text x="95.4" y="93.8">= 1 to 70 mA, V = -19 V</text>
<text x="141.4" y="93.8">-11.4</text>
<text x="167.4" y="93.8">-12.6</text>
<text x="46.5" y="102">ΔV</text>
<text x="59.1" y="102">Line regulation</text>
<text x="91.9" y="99.3">V = -14.5 to -27 V, T = 25 °C</text>
<text x="168.4" y="99.3">250</text>
<text x="180.8" y="102">mV</text>
<text x="91.9" y="104.8">V = -16 to -27 V, T = 25 °C</text>
<text x="168.4" y="104.8">200</text>
<text x="46.5" y="113">ΔV</text>
<text x="59.1" y="113">Load regulation</text>
<text x="91.9" y="110.2">I</text>
<text x="95.4" y="110.2">= 1 to 100 mA, T = 25 °C</text>
<text x="168.4" y="110.2">100</text>
<text x="180.8" y="113">mV</text>
<text x="91.9" y="115.7">I</text>
<text x="95.4" y="115.7">= 1 to 40 mA, T = 25 °C</text>
<text x="169.2" y="115.7">50</text>
<text x="48.4" y="123.9">I</text>
<text x="59.1" y="123.9">Quiescent current</text>
<text x="91.9" y="121.2">T = 25 °C</text>
<text x="168.8" y="121.2">6.5</text>
<text x="180.8" y="121.2">mA</text>
<text x="91.9" y="126.6">T = 125 °C</text>
<text x="170.1" y="126.6">6</text>
<text x="180.8" y="126.6">mA</text>
<text x="47.3" y="134.8">ΔI</text>
<text x="59.1" y="132.9">Quiescent current</text>
<text x="59.1" y="136.8">change</text>
<text x="91.9" y="132.1">I</text>
<text x="91.9" y="137.6">V = -16 to -27 V</text>
<text x="95.4" y="132.1">= 1 to 40 mA</text>
<text x="168.8" y="132.1">0.1</text>
<text x="168.8" y="137.6">1.5</text>
<text x="180.8" y="134.8">mA</text>
<text x="59.1" y="143">Output noise</text>
<text x="91.9" y="143">B = 10 Hz to 100 kHz,</text>
<text x="47.4" y="145">eN</text>
<text x="59.1" y="146.9">voltage</text>
<text x="91.9" y="146.9">T = 25 °C</text>
<text x="155.7" y="145">80</text>
<text x="181.3" y="145">µV</text>
<text x="46.2" y="154.3">SVR</text>
<text x="59.1" y="152.4">Supply voltage</text>
<text x="91.9" y="152.4">V = -15 to -25 V, f = 120 Hz</text>
<text x="143.2" y="154.3">37</text>
<text x="155.7" y="154.3">42</text>
<text x="181.3" y="154.3">dB</text>
<text x="47.8" y="161.7">V</text>
<text x="59.1" y="156.2">rejection</text>
<text x="59.1" y="161.7">Dropout voltage</text>
<text x="91.9" y="156.2">I</text>
<text x="95.4" y="156.2">= 40 mA, T = 25 °C</text>
<text x="155.3" y="161.7">1.7</text>
<text x="182.2" y="161.7">V</text>
<text x="68.3" y="182.6">Table 6: Electrical characteristics of L79L15AC and L79L15AB</text>
<text x="43.7" y="187.9">Symbol</text>
<text x="64.9" y="187.9">Parameter</text>
<text x="100.5" y="187.9">Test conditions</text>
<text x="140.5" y="187.9">Min.</text>
<text x="153.1" y="187.9">Typ.</text>
<text x="166.4" y="187.9">Max.</text>
<text x="180.2" y="187.9">Unit</text>
<text x="47.5" y="193.9">V</text>
<text x="59" y="193.9">Output voltage</text>
<text x="90.2" y="193.9">T = 25°C</text>
<text x="140.1" y="193.9">-14.4</text>
<text x="154.1" y="193.9">-15</text>
<text x="166.3" y="193.9">-15.6</text>
<text x="182.2" y="193.9">V</text>
<text x="90.2" y="199.3">I</text>
<text x="90.2" y="203.2">to -30 V</text>
<text x="93.7" y="199.3">= 1 to 40 mA, V = -17.5</text>
<text x="139.2" y="201.3">-14.25</text>
<text x="165.4" y="201.3">-15.75</text>
<text x="47.5" y="204">V</text>
<text x="59" y="204">Output voltage</text>
<text x="90.2" y="208.7">I</text>
<text x="93.7" y="208.7">= 1 to 70 mA, V = -23 V</text>
<text x="139.2" y="208.7">-14.25</text>
<text x="165.4" y="208.7">-15.75</text>
<text x="182.2" y="204">V</text>
<text x="90.2" y="214.2">V = -17.5 to -30 V, T = 25 °C</text>
<text x="167.3" y="214.2">300</text>
<text x="46.5" y="216.9">ΔV</text>
<text x="59" y="216.9">Line regulation</text>
<text x="90.2" y="219.6">V = -20 to -30 V, T = 25 °C</text>
<text x="167.3" y="219.6">250</text>
<text x="180.8" y="216.9">mV</text>
<text x="46.5" y="227.8">ΔV</text>
<text x="59" y="227.8">Load regulation</text>
<text x="90.2" y="225.1">I</text>
<text x="93.7" y="225.1">= 1 to 100 mA, T = 25 °C</text>
<text x="167.3" y="225.1">150</text>
<text x="180.8" y="227.8">mV</text>
<text x="90.2" y="230.6">I</text>
<text x="93.7" y="230.6">= 1 to 40 mA, T = 25 °C</text>
<text x="168.2" y="230.6">75</text>
<text x="48.4" y="238.8">I</text>
<text x="59" y="238.8">Quiescent current</text>
<text x="90.2" y="236">T = 25 °C</text>
<text x="167.8" y="236">6.5</text>
<text x="180.8" y="236">mA</text>
<text x="90.2" y="241.5">T = 125 °C</text>
<text x="169.1" y="241.5">6</text>
<text x="180.8" y="241.5">mA</text>
<text x="47.3" y="249.7">ΔI</text>
<text x="59" y="247.8">Quiescent current</text>
<text x="59" y="251.6">change</text>
<text x="90.2" y="247">I</text>
<text x="93.7" y="247">= 1 to 40 mA</text>
<text x="167.8" y="247">0.1</text>
<text x="180.8" y="249.7">mA</text>
<text x="90.2" y="252.4">V = -20 to -30 V</text>
<text x="167.8" y="252.4">1.5</text>
</g>
<g font-size="2.3">
<text x="85" y="58">I</text>
<text x="102" y="58">O</text>
<text x="122.6" y="58">I</text>
<text x="143.7" y="58">O</text>
<text x="163.8" y="58">J</text>
<text x="74.5" y="62.1">J</text>
<text x="85" y="172.9">I</text>
<text x="102" y="172.9">O</text>
<text x="122.6" y="172.9">I</text>
<text x="143.7" y="172.9">O</text>
<text x="163.8" y="172.9">J</text>
<text x="85.3" y="177">J</text>
</g>
<g font-size="2.1">
<text x="93.9" y="37.7">I</text>
<text x="100.2" y="41.5">J</text>
<text x="133.6" y="37.7">O</text>
<text x="49.9" y="47">d</text>
<text x="49.7" y="79.2">O</text>
<text x="93.8" y="79.2">J</text>
<text x="49.7" y="89.3">O</text>
<text x="92.8" y="84.6">O</text>
<text x="117.4" y="84.6">I</text>
<text x="92.8" y="94">O</text>
<text x="117.4" y="94">I</text>
<text x="94" y="99.5">I</text>
<text x="121.2" y="99.5">J</text>
<text x="50.7" y="102.2">O</text>
<text x="94" y="104.9">I</text>
<text x="118.6" y="104.9">J</text>
<text x="50.7" y="113.1">O</text>
<text x="92.8" y="110.4">O</text>
<text x="118.9" y="110.4">J</text>
<text x="92.8" y="115.8">O</text>
<text x="117.2" y="115.8">J</text>
<text x="49.3" y="124.1">d</text>
<text x="93.8" y="121.3">J</text>
<text x="93.8" y="126.8">J</text>
<text x="50.3" y="135">d</text>
<text x="92.8" y="132.3">O</text>
<text x="94" y="137.7">I</text>
<text x="93.8" y="147.1">J</text>
<text x="94" y="152.6">I</text>
<text x="49.9" y="161.9">d</text>
<text x="92.8" y="156.4">O</text>
<text x="111" y="156.4">J</text>
<text x="49.7" y="194">O</text>
<text x="92.1" y="194">J</text>
<text x="91.1" y="199.5">O</text>
<text x="115.7" y="199.5">I</text>
<text x="49.7" y="204.2">O</text>
<text x="91.1" y="208.9">O</text>
<text x="115.7" y="208.9">I</text>
<text x="92.3" y="214.3">I</text>
<text x="119.5" y="214.3">J</text>
<text x="50.7" y="217.1">O</text>
<text x="92.3" y="219.8">I</text>
<text x="116.9" y="219.8">J</text>
<text x="91.1" y="225.3">O</text>
<text x="117.2" y="225.3">J</text>
<text x="50.7" y="228">O</text>
<text x="91.1" y="230.8">O</text>
<text x="115.5" y="230.8">J</text>
<text x="49.3" y="238.9">d</text>
<text x="92.1" y="236.2">J</text>
<text x="92.1" y="241.7">J</text>
<text x="50.3" y="249.9">d</text>
<text x="91.1" y="247.1">O</text>
<text x="92.3" y="252.6">I</text>
</g>
</svg>
